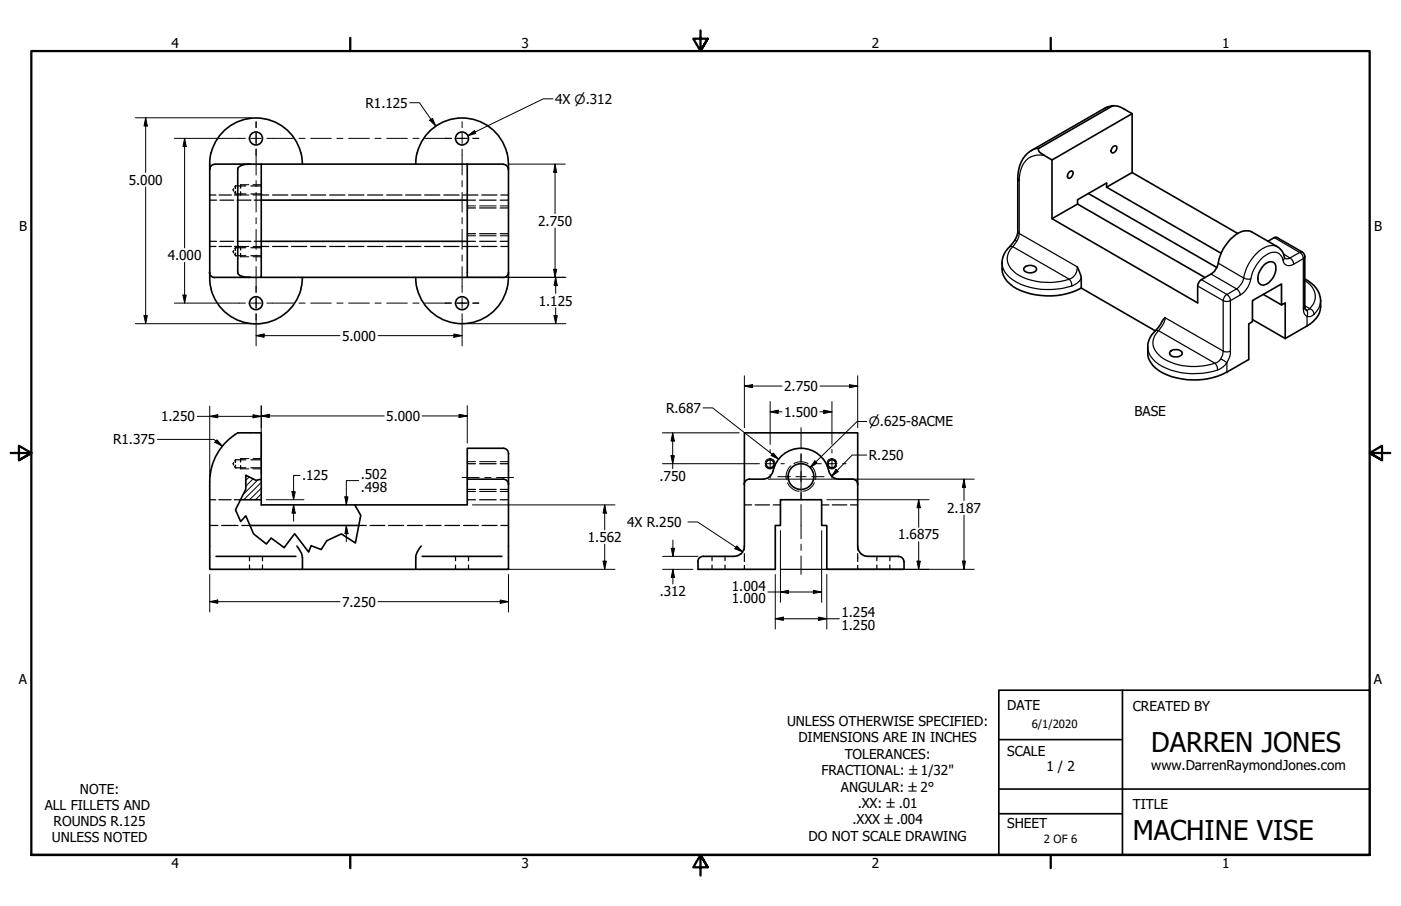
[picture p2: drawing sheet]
<svg xmlns="http://www.w3.org/2000/svg" width="432mm" height="279mm" viewBox="0 0 432 279" stroke-linecap="round" stroke-linejoin="round" font-family="sans-serif">
<!-- layer: Hatch (ANSI) -->
<path d="M76.8 147.1l-1 1M78 147.7l-2.2 2.2M79.4 148l-4.5 4.6M80.5 152.3l-1.8 1.8M80.5 150.6l-3.6 3.5M80.5 148.8l-5.4 5.3" fill="none" stroke="#000" stroke-width=".31"/>
<!-- layer: Hidden (ANSI) -->
<g fill="none" stroke="#000" stroke-width=".38">
<path d="M72.1 58.2l-.3 .3 .3 .5M72.3 59.4l.3 .4M72.6 57.3v.9M72.6 59v.8M72.6 57.3l-.3 .4M72.6 57.3h3.2M72.6 59.8h3.2M74.2 57v1M74.2 59.1v1h-1.9M77.3 57.3h3.2M77.3 59.8h3.2M64.6 74.4h2.1"/>
<path d="M64.6 61.7h2.1M64.6 76h1.9M64.6 60.1h1.9M67.5 76h3.8M67.5 60.1h3.8M67.8 74.4h4.2M67.8 61.7h4.2M72.1 77.2l-.3 .4 .3 .4M72.3 76h1.9v1.1M72.3 78.4l.3 .5M72.6 76.4v.8M72.6 78v.9"/>
<path d="M72.6 76.4l-.3 .4M72.6 76.4h3.2M72.6 78.9h3.2M73.1 74.4h4.2M73.1 61.7h4.2M74.2 78.2v1M77.3 76.4h3.2M77.3 78.9h3.2M78.4 74.4h2.1M78.4 61.7h2.1M80.5 76h2.3M80.5 60.1h2.3"/>
<path d="M84 76h4.7M84 60.1h4.7M89.9 76h4.7M89.9 60.1h4.7M95.8 76h4.6M95.8 60.1h4.6M101.6 76h4.7M101.6 60.1h4.7M107.4 76h4.7M107.4 60.1h4.7M113.3 76h4.7M113.3 60.1h4.7"/>
<path d="M119.2 76h4.7M119.2 60.1h4.7M125 76h4.7M125 60.1h4.7M130.9 76h4.7M130.9 60.1h4.7M136.8 76h4.7M136.8 60.1h4.7M142.6 76h4.7M142.6 60.1h4.7M144 74.4h2.6M144 61.7h2.6"/>
<path d="M144 72.1h2.6M144 64.1h2.6M147.8 74.4h5.1M147.8 61.7h5.1M147.8 72.1h5.1M147.8 64.1h5.1M148.5 76h4.7M148.5 60.1h4.7M154.2 74.4h2.5M154.2 61.7h2.5M154.2 72.1h2.5M154.2 64.1h2.5"/>
<path d="M154.4 76h2.3M154.4 60.1h2.3M64.6 154.1h1.9M67.4 154.1h3.8M72.1 142.6l-.3 .4 .3 .4M72.2 154.1h1.9M72.3 143.8l.3 .5M72.6 141.8v.8M72.6 143.4v.9M72.6 141.8l-.3 .4M72.6 141.8h3.2M72.6 144.3h3.2"/>
<path d="M74.2 141.4v1.1M74.2 143.6v1M77.3 141.8h3.2M77.3 144.3h3.2M144 154.1h2.6M144 150.9h2.6M144 143h2.6M147.8 154.1h5.1M147.8 150.9h5.1M147.8 143h5.1M154.2 154.1h2.5M154.2 150.9h2.5"/>
<path d="M154.2 143h2.5M229.4 155.7h2.2M232.7 155.7h4.5M238.3 155.7h2.2M253.2 155.7h2.3M256.5 155.7h4.5M262.1 155.7h2.3M64.6 162.1h2.5M68.3 162.1h5M74.5 162.1h2.5M76.9 171.6v1.3M76.9 174.2v1.4"/>
<path d="M80.9 171.6v1.3M80.9 174.2v1.4M110.6 162.1h2.3M114 162.1h4.6M119.8 162.1h4.6M125.5 162.1h4.7M131.3 162.1h4.7M137.1 162.1h4.6M140.4 171.6v1.3M140.4 174.2v1.4M142.9 162.1h4.5M144.4 171.6v1.3"/>
<path d="M144.4 174.2v1.4M148.6 162.1h4.6M154.4 162.1h2.3M219.5 171.6v1.3M219.5 174.2v1.4M223.5 171.6v1.3M223.5 174.2v1.4M229.4 168.4v1.2M229.4 170.8v2.4M229.4 174.4v1.2M264.4 168.4v1.2M264.4 170.8v2.4"/>
<path d="M264.4 174.4v1.2M270.3 171.6v1.3M270.3 174.2v1.4M274.3 171.6v1.3M274.3 174.2v1.4"/>
</g>
<!-- layer: Hidden Narrow (ANSI) -->
<g fill="none" stroke="#000" stroke-width=".31">
<path d="M74.2 57h2.5M78 57h2.5M74.2 60.1h2.5M74.2 76h2.5M74.2 79.2h2.5M78 60.1h2.5M78 76h2.5M78 79.2h2.5M144 72.7h2.6M144 63.5h2.6M147.8 72.7h5.1M147.8 63.5h5.1"/>
<path d="M154.2 72.7h2.5M154.2 63.5h2.5M74.2 141.4h2.5M74.2 144.6h2.5M78 141.4h2.5M78 144.6h2.5M144 151.6h2.6M144 142.4h2.6M147.8 151.6h5.1M147.8 142.4h5.1M154.2 151.6h2.5M154.2 142.4h2.5"/>
<path d="M235.8 142.6a1.55 1.55 0 0 1 1.5-1.2 1.55 1.55 0 0 1 1.5 1.2M235.8 143.5a1.57 1.57 0 0 0 1.5 1.1 1.57 1.57 0 0 0 1.5-1.1M242.7 148.9a4.5 4.5 0 0 0 3.6 2.6M243.7 143.6a4.5 4.5 0 0 0-1.3 4.2M244.7 143a4.1 4.1 0 0 1 4.3 0M250 143.6a4.5 4.5 0 0 1 1.3 4.2M251 148.9a4.5 4.5 0 0 1-3.5 2.6M254.9 142.6a1.55 1.55 0 0 1 1.5-1.2 1.55 1.55 0 0 1 1.5 1.2M254.9 143.5a1.57 1.57 0 0 0 1.5 1.1 1.57 1.57 0 0 0 1.5-1.1"/>
</g>
<!-- layer: Visible (ANSI) -->
<g fill="none" stroke="#000" stroke-width=".51">
<path d="M343.2 32.6l-1.5 .3-1.5 .6-22.4 13a9.8 9.8 0 0 0-4.1 8.6v16.3a7.8 7.8 0 0 1-3.1 5.3 7.9 7.9 0 0 0 .7 10.9 20.3 20.3 0 0 0 16.2 3.3 19 19 0 0 0 5.7-2.1M348.9 35.1l-24.7 14.2-3.5-2.1-.5-.6-.2-.6 .2-.3 22.5-12.9a4.5 4.5 0 0 1 3.8 .9l2.4 1.4v18.1l32.6 18.8M66.2 50.7a1.56 1.56 0 0 0-1.6 1.5M66.2 50.6h10.9M77.1 50.6l-2.7 .5a1.17 1.17 0 0 0-1.1 1.1v31.7a1.96 1.96 0 0 0 2.1 1.5l1.7 .1M77.1 50.6h66.9M80.5 50.6v34.9h-3.4M93.2 50.6a14.3 14.3 0 0 0-14.3-14.2 14.3 14.3 0 0 0-14.3 14.2v35.8l.5 2.7M128.1 50.6a14.3 14.3 0 0 1 15.2-14.2 14.3 14.3 0 0 1 13.4 15.8v33.3l-.5 3.6M144 50.6v34.9h11.1M144 50.6h11.1M155.1 50.7a1.56 1.56 0 0 1 1.6 1.5"/>
<path d="M324.2 49.3v18.1l44.9 26v-5.2l.3-.9 .9-1.1 3.5-2.1 1.2-1.6a17.7 17.7 0 0 1 4.3-8.8 6.7 6.7 0 0 1 5.9-2.5l8.5 4.9a5 5 0 0 1 2.3 3.6M329.5 53.1l1-.3a1.43 1.43 0 0 1-1.3 2.1 1.3 1.3 0 0 1 .3-1.8zM335.5 59.7l39.5 22.8M343 45.3l.3-.3a.57 .57 0 0 1 .6 0 .57 .57 0 0 1 .3 .5l-.2 .9a.96 .96 0 0 1-1.5 .5v-.7zM348.9 53.2l-7.8 4.5M80.5 74.4h63.5M80.5 61.7h63.5M332.1 62.9l-7.9 4.5M376.4 78.1l-35.3-20.4v-1.2l-9 5.1v1.3l39.3 22.7M390.8 74.4l2.2-1.2h.5l7.9 4.5 .5 .6 .2 .8M402.1 79.1v15.6l.2 .8M64.6 84l.5 1.1 1.1 .5"/>
<path d="M65 89.1a14.3 14.3 0 0 0 13.9 10.8 14.3 14.3 0 0 0 13.9-10.8M66.2 85.5h10.9M80.5 85.5h63.5M93.2 85.5l-.5 3.6M128.1 85.5l.5 3.6M128.6 89.1a14.3 14.3 0 0 0 13.8 10.7 14.3 14.3 0 0 0 13.8-10.7M156.7 84l-.5 1.1-1.1 .5M315.7 82.5a2.58 2.58 0 0 1 3.8 .3 1.72 1.72 0 0 1-2.3 1.3 1.52 1.52 0 0 1-1.7-1.3zM332 82.3l1.2 3v3.5M333.2 88.8l22.9 13.2M359.1 98l-2.3 3.2a8.2 8.2 0 0 0-3 8.1 8.2 8.2 0 0 0 5.8 6.3 22.4 22.4 0 0 0 18.5-.9l6.8-3.8v-11l1.1-.7v-6.5l9-5.1v6.4l1.1-.6v11M386 98.6l10.1 5.8"/>
<path d="M389.4 90.8l5.6 3.2M389.8 81.5a1.92 1.92 0 0 1 3.4 .5 5.4 5.4 0 0 1-3.9 5.9 1.95 1.95 0 0 1-1.6-2.7l.6-1.6zM402.1 86a8.1 8.1 0 0 1 3.5 12.2l-1.7 1.6-7.8 4.6M360.7 108.4a2.59 2.59 0 0 1 3.7 .4 1.74 1.74 0 0 1-2.3 1.2 1.17 1.17 0 0 1-1.3-.3 1.17 1.17 0 0 1-.1-1.3zM73.3 133.5a17.4 17.4 0 0 0-8.7 15.1v27h28.6M73.3 133.5h7.2v14.3M74.1 154.1h6.4v-6.3l-1.6 .3-3.1-1.5v4.3l-3.2 6.3 1.6 3.6 1.6-1.7 2.4 5.6 3.9 3.1 1.5-1.9 4 3 3.2-4.3 4.3 5.6 .8-1.9 3.1 1.2 1.7-2.7 4.5-2.1 4.3 2.7 1.7-8.5-1.9-3.2M80.5 154.1v1.6h28.8M144 147.8v-9.6h11.1l.8 .3 .6 .5 .2 .8v35.8h-28.6M156.7 149.4l-.5-1.2-1.1-.4h-11.1v7.9h-34.7M235.2 147.8h-4.6l-1 .8-.2 .8M238.3 145.2a3.1 3.1 0 0 1-3.1 2.6"/>
<path d="M238.3 145.2a8.8 8.8 0 0 1 8.9-7 8.8 8.8 0 0 1 8.4 7.6 3.1 3.1 0 0 0 2.9 2h4.7l.9 .8 .3 .8M66.6 171.6h24.6M77 162.1h33.6M91.5 168.4l1.6 2.8 .1 4.4M93.2 175.6h34.9M129.8 168.4l-1.6 2.8-.1 4.4M130.1 171.6h24.6M215.1 173.2v2.4h23.9v-13.5h1.5v-8h12.7v8h1.6v13.5h23.8v-2.4M216.7 171.6l-1.2 .5-.4 1.1M228.3 170.8l-1 .6-1 .2h-9.6M228.4 170.8l.8-1.3 .2-1.1v-34.9h35v34.9a3.1 3.1 0 0 0 3.1 3.2h9.6M277 171.6a1.56 1.56 0 0 1 1.6 1.6"/>
<circle cx="78.9" cy="42.7" r="2"/>
<circle cx="142.4" cy="42.7" r="2"/>
<circle cx="78.9" cy="93.5" r="2"/>
<circle cx="142.4" cy="93.5" r="2"/>
<circle cx="237.3" cy="143" r="1.24"/>
<circle cx="246.9" cy="147" r="4"/>
<circle cx="256.4" cy="143" r="1.24"/>
</g>
<!-- layer: Visible Narrow (ANSI) -->
<g fill="none" stroke="#000" stroke-width=".38">
<path d="M342.7 32.8l-2.5 .7M314.1 55.8v16.2M320.2 45.7l-2.4 .8M321.9 47.9a6 6 0 0 0-7.5 5.3l-.3 2.6-.4-.7M312.8 74l.6 .4-.9 1.3-.3 .4-.4-.2-.7 .3M313.7 71.4l.4 .6M314.1 72l17.9 10.3a3.7 3.7 0 0 1-2.4 3.8l-17.4-10a4.8 4.8 0 0 0 .1 7.5 17.8 17.8 0 0 0 14.5 3.2l2.8-.7 .5 .7 .3 1.4a21.9 21.9 0 0 1-18.2-1.8 6.4 6.4 0 0 1-3.3-5.3M314.1 72l-.2 1.2-.5 1.2M392.7 73.3l7.9 4.6-3 1.7M393.7 76.1a5.8 5.8 0 0 0-6.5 2.2l-1.6 1.8-1.2 2.2-1.1 3.4 1.4 .4 .8-.1a11.1 11.1 0 0 1 6.2-8.1 2.75 2.75 0 0 1 3.7 2.4M395.6 78.4l2 1.2M395.9 79.3l-.5 1a1.97 1.97 0 0 0 1.3 1.6 1.97 1.97 0 0 0 2-.4"/>
<path d="M397.6 79.6l.9 1 .2 .9M397.6 79.6l-.9 .2-.7-.1M401.4 77.7l-.8 .2 .7 .5 .4 1.4 .4-.7M333.2 85.9a5.8 5.8 0 0 1-2.8 2.3M369.1 88.2l7.9 4.5v15.6M373.3 84.5l7.8 4.6-3 1.7-7.8-4.6M375.5 81.2l7.8 4.5a5.4 5.4 0 0 1-2.2 3.4l.9 1 .2 .9a7.1 7.1 0 0 0 3.3-5M377.8 91.1l.3-.3 .4 .3 .7 1.2a.93 .93 0 0 1-1.3 .7l-.9-.3zM379.2 92.7v15.6M382.2 91l-3 1.7M398.7 81.5l3-1.7v15.5M401.7 95.3a2.38 2.38 0 0 0 1.1 2.3v2.9"/>
<path d="M402.1 94.7l-.4 .6M402.1 86.6a5.2 5.2 0 0 1 1.6 8.6l-1.6-.9M402.3 95.5h.2M402.5 95.5l.3 .1a1.36 1.36 0 0 1 1.5-.1 1.36 1.36 0 0 1 .7 1.4 2.09 2.09 0 0 1-2.2 .7l.2-.5a1.42 1.42 0 0 0-.5-1.6zM407 92.7a5.5 5.5 0 0 1-2 4.2M353.8 107a8 8 0 0 0 5.7 6.6 22.9 22.9 0 0 0 15.8 .5l-.1-.9-.7-1.2a19.6 19.6 0 0 1-16.5-1.8 5.1 5.1 0 0 1-2.1-6.6l1.2-1.6 17.4 10 1-.5 .7-.8 1.9 1.1a5.8 5.8 0 0 1-2.8 2.3M356 102.1l1.1-.1a7.3 7.3 0 0 0 2-4l17.9 10.3M377 108.3l.9 .2 1.3-.2M377 108.3l-.2 1.2-.6 1.2M379.2 108.3l-.1 1.4-1 2.1v2.9"/>
</g>
<!-- layer: Border (ANSI) -->
<path d="M107.9 11.7v4M215.9 9.4v6.3l-2.2-3.8h4.4l-2.2 3.8 2.2-3.8M323.8 11.7v4M3.3 139.7h6.4l-3.9-2.2v4.4l3.9-2.2-3.9 2.2M428.5 139.7h-6.4l3.9-2.2v4.4l-3.9-2.2 3.9 2.2M9.7 263.7v-248h412.4v248h-412.4h412.4M107.9 263.7v4M218.1 267.5l-2.2-3.8 2.2 3.8h-4.4l2.2-3.8v6.3M323.8 263.7v4" fill="none" stroke="#000" stroke-width=".7"/>
<!-- layer: Title (ANSI) -->
<path d="M307.8 212.9h114.3v50.8h-114.3zM345.9 212.9v50.8M307.8 228.1h38.1M307.8 251h38.1M307.8 243.3h114.3" fill="none" stroke="#000" stroke-width=".51"/>
<!-- layer: Dimension (ANSI) -->
<g fill="none" stroke="#000" stroke-width=".31">
<path d="M41.7 36.3h35.6M44.9 36.3l.5 2.6h-1zM44.9 36.3v16.9M126.3 31.7h3l5 7.2M132.5 37.1l.8-.6 1 2.4zM170.4 30.5h-3l-23.2 11.3M44.9 57.7v42.1M53.7 42.7h20M56.9 42.7l.5 2.5h-1zM56.9 42.7v33.8M144.2 41.8l2-1.5 .4 .8zM156.7 50.6h17.5"/>
<path d="M171.1 50.6l.5 2.5h-1zM171.1 50.6v15.2M171.1 70.3v15.2M41.7 99.8h35.6M44.4 97.3h1l-.5 2.5zM53.7 93.5h20M56.4 91h1l-.5 2.5zM56.9 80.9v12.6M78.9 98.6v8.1M142.4 98.6v8.1M144 85.5h30.4M144 99.8h30.4"/>
<path d="M170.6 83.1h1l-.5 2.4zM170.8 97.3h1l-.5 2.5zM171.3 85.5l.5 2.6h-1zM171.3 85.5v5M171.3 94.9v4.9M78.9 103.5l2.5-.5v1zM78.9 103.5h25.9M116.5 103.5h25.9M139.9 103l2.5 .5-2.5 .5zM229.4 119.1l2.5-.5v1zM229.4 119.1h11.6M229.4 115.9v16"/>
<path d="M252.7 119.1h11.7M261.8 118.6l2.6 .5-2.6 .5zM264.4 115.9v16M48.5 135.5h17.4l2.6 2.1M60.8 128.4h19.7M64.6 128.4l2.5-.5v.9zM64.6 125.2v21.8M66.9 135.6l1.6 2-2.3-1.2zM78 127.9l2.5 .5-2.5 .4zM80.5 128.3l2.5-.5v1zM80.5 128.3h37.9M80.5 125.1v21.1"/>
<path d="M130.1 128.3h13.9M141.5 127.8l2.5 .5-2.5 .5zM144 125.1v11.6M204.2 133.5h23.6M207.3 133.5l.5 2.5h-1zM207.3 133.5v11M216.7 125.8h2.9l20.4 15.8M237.4 127l2.4-.5v1zM237.4 127h3.6M237.4 123.8v13.2M238.3 139.7l1.7 1.9-2.3-1.1zM252.7 127h3.7"/>
<path d="M253.9 126.5l2.5 .5-2.5 .5zM256.4 123.8v13.2M267.1 130h-2.9l-14.5 14.2M82.1 154.1h11.6M90 151.6h1l-.5 2.5zM90.5 155.7l.5 2.5h-1zM90.5 155.7v5M92.5 146.6h-2v7.5M106.3 153.2h1l-.6 2.5zM110.6 148.2h-3.9v7.5M145.6 155.7h43.9M186.4 155.7l.5 2.5h-1z"/>
<path d="M186.4 155.7v7.7M204.2 143h28.7M206.8 140.5h1l-.5 2.5zM236.8 147.8h10M247 147.8h53.3M251.1 142.1l.7 .7-2.1 1.4zM254.8 154.1h31.5M257.7 144.7l.7 .7-2.1 1.5zM267.1 140.3h-4.5l-6.3 6.6M283.1 154.1l.6 2.5h-1.1zM283.1 154.1v8.5M297.1 147.8l.5 2.5h-1z"/>
<path d="M297.1 147.8v6.6M297.1 158.9v16.7M64.6 177.2v11.5M106.7 162.1l.6 2.5h-1zM106.7 162.1v5M129.7 175.6h59.8M156.7 177.2v11.5M185.9 173h1l-.5 2.6zM186.4 167.8v7.8M204.2 175.6h9.4M204.2 171.6h10.9M206.9 169.1h1l-.5 2.5z"/>
<path d="M207.4 175.6l.5 2.5h-1zM207.4 166.6v5M207.4 175.6v4.5M212 161h3l13.9 9.2M227.1 168.3l1.8 1.9-2.4-1zM239 177.2v16.8M240.5 175.6h6.3M240.5 163.6v22.1M247 175.6h53.3M253.2 163.6v22.1M254.8 177.2v16.8M282.6 173h1.1l-.6 2.6z"/>
<path d="M283.1 167.1v8.5M296.6 173h1l-.5 2.6zM64.6 185.5l2.5-.5v1.1zM64.6 185.5h40.2M116.5 185.5h40.2M154.2 185l2.5 .5-2.5 .6zM236.7 182.6h16.5M239 190.8l2.4-.5v1zM239 190.8h19.7M240.5 182.6l2.5-.5v.9zM250.7 182.1l2.5 .5-2.5 .4zM252.3 190.3l2.5 .5-2.5 .5z"/>
</g>
<g fill="#000">
<path d="M44.9 36.3l.5 2.6h-1z" fill-rule="evenodd"/>
<path d="M132.5 37.1l.8-.6 1 2.4z" fill-rule="evenodd"/>
<path d="M56.9 42.7l.5 2.5h-1z" fill-rule="evenodd"/>
<path d="M144.2 41.8l2-1.5 .4 .8z" fill-rule="evenodd"/>
<path d="M171.1 50.6l.5 2.5h-1z" fill-rule="evenodd"/>
<path d="M44.4 97.3h1l-.5 2.5z" fill-rule="evenodd"/>
<path d="M56.4 91h1l-.5 2.5z" fill-rule="evenodd"/>
<path d="M170.6 83.1h1l-.5 2.4z" fill-rule="evenodd"/>
<path d="M170.8 97.3h1l-.5 2.5z" fill-rule="evenodd"/>
<path d="M171.3 85.5l.5 2.6h-1z" fill-rule="evenodd"/>
<path d="M78.9 103.5l2.5-.5v1z" fill-rule="evenodd"/>
<path d="M139.9 103l2.5 .5-2.5 .5z" fill-rule="evenodd"/>
<path d="M229.4 119.1l2.5-.5v1z" fill-rule="evenodd"/>
<path d="M261.8 118.6l2.6 .5-2.6 .5z" fill-rule="evenodd"/>
<path d="M66.9 135.6l1.6 2-2.3-1.2z" fill-rule="evenodd"/>
<path d="M64.6 128.4l2.5-.5v.9z" fill-rule="evenodd"/>
<path d="M78 127.9l2.5 .5-2.5 .4z" fill-rule="evenodd"/>
<path d="M80.5 128.3l2.5-.5v1z" fill-rule="evenodd"/>
<path d="M141.5 127.8l2.5 .5-2.5 .5z" fill-rule="evenodd"/>
<path d="M207.3 133.5l.5 2.5h-1z" fill-rule="evenodd"/>
<path d="M237.4 127l2.4-.5v1z" fill-rule="evenodd"/>
<path d="M253.9 126.5l2.5 .5-2.5 .5z" fill-rule="evenodd"/>
<path d="M90 151.6h1l-.5 2.5z" fill-rule="evenodd"/>
<path d="M90.5 155.7l.5 2.5h-1z" fill-rule="evenodd"/>
<path d="M106.3 153.2h1l-.6 2.5z" fill-rule="evenodd"/>
<path d="M186.4 155.7l.5 2.5h-1z" fill-rule="evenodd"/>
<path d="M206.8 140.5h1l-.5 2.5z" fill-rule="evenodd"/>
<path d="M238.3 139.7l1.7 1.9-2.3-1.1z" fill-rule="evenodd"/>
<path d="M251.1 142.1l.7 .7-2.1 1.4z" fill-rule="evenodd"/>
<path d="M257.7 144.7l.7 .7-2.1 1.5z" fill-rule="evenodd"/>
<path d="M283.1 154.1l.6 2.5h-1.1z" fill-rule="evenodd"/>
<path d="M297.1 147.8l.5 2.5h-1z" fill-rule="evenodd"/>
<path d="M106.7 162.1l.6 2.5h-1z" fill-rule="evenodd"/>
<path d="M185.9 173h1l-.5 2.6z" fill-rule="evenodd"/>
<path d="M206.9 169.1h1l-.5 2.5z" fill-rule="evenodd"/>
<path d="M207.4 175.6l.5 2.5h-1z" fill-rule="evenodd"/>
<path d="M227.1 168.3l1.8 1.9-2.4-1z" fill-rule="evenodd"/>
<path d="M282.6 173h1.1l-.6 2.6z" fill-rule="evenodd"/>
<path d="M296.6 173h1l-.5 2.6z" fill-rule="evenodd"/>
<path d="M64.6 185.5l2.5-.5v1.1z" fill-rule="evenodd"/>
<path d="M154.2 185l2.5 .5-2.5 .6z" fill-rule="evenodd"/>
<path d="M239 190.8l2.4-.5v1z" fill-rule="evenodd"/>
<path d="M240.5 182.6l2.5-.5v.9z" fill-rule="evenodd"/>
<path d="M250.7 182.1l2.5 .5-2.5 .4z" fill-rule="evenodd"/>
<path d="M252.3 190.3l2.5 .5-2.5 .5z" fill-rule="evenodd"/>
</g>
<!-- layer: Centerline (ANSI) -->
<g fill="none" stroke="#000" stroke-width=".31">
<path d="M78.9 37.5v1.9M142.4 37.5v1.9M73.7 42.7h1.9M77.3 42.7h3.2M78.9 41.1v3.2M78.9 46v8M78.9 55.7v1.9M78.9 59.3v6.1M82.2 42.7h8.2M92.1 42.7h1.9M95.8 42.7h6.3M103.8 42.7h1.9"/>
<path d="M107.4 42.7h6.5M115.6 42.7h1.9M119.2 42.7h6.3M127.3 42.7h1.9M130.9 42.7h8.2M140.8 42.7h3.2M142.4 41.1v3.2M142.4 46v8M142.4 55.7v1.9M142.4 59.3v6.1M145.7 42.7h1.9M78.9 67.1v1.9"/>
<path d="M78.9 70.7v6.2M78.9 78.6v1.9M142.4 67.1v1.9M142.4 70.7v6.2M142.4 78.6v1.9M73.7 93.5h1.9M77.3 93.5h3.2M78.9 82.2v8M78.9 91.9v3.2M78.9 96.8v1.8M82.2 93.5h8.2M92.1 93.5h1.9"/>
<path d="M95.8 93.5h6.3M103.8 93.5h1.9M107.4 93.5h6.5M115.6 93.5h1.9M119.2 93.5h6.3M127.3 93.5h1.9M130.9 93.5h8.2M140.8 93.5h3.2M142.4 82.2v8M142.4 91.9v3.2M142.4 96.8v1.8M145.7 93.5h1.9"/>
<path d="M246.9 131.9v6.5M142.4 147.3h5.3M149.4 147.3h1.9M153 147.3h5.3M246.9 140.1v1.9M246.9 143.8v6.4M246.9 152v1.9M246.9 155.6v10.5M246.9 167.8v1.9M246.9 171.4v5.8"/>
</g>
<!-- layer: Center Mark (ANSI) -->
<g fill="none" stroke="#000" stroke-width=".31">
<path d="M78.9 37.5v1.9M78.9 41.1v3.2M78.9 46v1.8M137.2 42.7h1.9M140.8 42.7h3.2M145.7 42.7h1.9M78.9 88.3v1.9M78.9 91.9v3.2M78.9 96.8v1.8M137.2 93.5h1.9M140.8 93.5h3.2M145.7 93.5h1.9"/>
<path d="M237.4 138.6v1.1M246.9 139.8v3.9M256.4 138.6v1.1M232.9 143h1.2M235.8 143h3.2M237.4 141.4v3.2M237.4 146.3v1.1M239.7 147h3.9M240.7 143h1M245.3 147h3.2M246.9 145.4v3.2M246.9 150.3v3.8"/>
<path d="M250.2 147h3.8M252 143h1.1M254.8 143h3.2M256.4 141.4v3.2M256.4 146.3v1.1M259.7 143h1.1"/>
</g>
<g font-size="8.4">
<text x="354.8" y="231.8">DARREN JONES</text>
<text x="349.1" y="259.1">MACHINE VISE</text>
</g>
<g font-size="4.2">
<text x="52.8" y="14.7">4</text>
<text x="160.8" y="14.7">3</text>
<text x="268.7" y="14.7">2</text>
<text x="376.7" y="14.7">1</text>
<text x="112.6" y="33.2">R1.125</text>
<text x="171.1" y="31.9">4X ⌀.312</text>
<text x="39.7" y="57">5.000</text>
<text x="5.9" y="71.4">B</text>
<text x="165.9" y="69.6">2.750</text>
<text x="423.5" y="71.4">B</text>
<text x="51.7" y="80.2">4.000</text>
<text x="166.1" y="94.2">1.125</text>
<text x="105.4" y="105">5.000</text>
<text x="241.7" y="120.6">2.750</text>
<text x="49.7" y="129.9">1.250</text>
<text x="119.1" y="129.8">5.000</text>
<text x="205.3" y="127.3">R.687</text>
<text x="241.7" y="128.5">1.500</text>
<text x="349.7" y="128.3">BASE</text>
<text x="34.9" y="137">R1.375</text>
<text x="267.8" y="141.9">R.250</text>
<text x="93.1" y="148.1">.125</text>
<text x="111.2" y="147.8">.502</text>
<text x="203.3" y="148.3">.750</text>
<text x="111.2" y="151.7">.498</text>
<text x="291.9" y="158.2">2.187</text>
<text x="181.2" y="167.1">1.562</text>
<text x="193.3" y="162.5">4X R.250</text>
<text x="276.8" y="166.4">1.6875</text>
<text x="203.3" y="183.8">.312</text>
<text x="225.6" y="182.1">1.004</text>
<text x="105.4" y="187.1">7.250</text>
<text x="225.6" y="186.1">1.000</text>
<text x="259.3" y="190.4">1.254</text>
<text x="259.3" y="194.3">1.250</text>
<text x="5.8" y="211.1">A</text>
<text x="423.4" y="211.1">A</text>
<text x="310.4" y="219.1">DATE</text>
<text x="349.1" y="219.1">CREATED BY</text>
<text x="242.6" y="223.8">UNLESS OTHERWISE SPECIFIED:</text>
<text x="246.1" y="228.9">DIMENSIONS ARE IN INCHES</text>
<text x="260.3" y="233.9">TOLERANCES:</text>
<text x="310.4" y="233.1">SCALE</text>
<text x="253.2" y="239">FRACTIONAL: ±1/32&quot;</text>
<text x="322.5" y="237.6">1 / 2</text>
<text x="354.8" y="237.4">www.DarrenRaymondJones.com</text>
<text x="24.6" y="244.7">NOTE:</text>
<text x="259.1" y="244.1">ANGULAR: ±2°</text>
<text x="13.8" y="249.7">ALL FILLETS AND</text>
<text x="264.4" y="249.2">.XX: ±.01</text>
<text x="349.1" y="249.6">TITLE</text>
<text x="16.5" y="254.8">ROUNDS R.125</text>
<text x="262.7" y="254.3">.XXX ±.004</text>
<text x="310.4" y="255.3">SHEET</text>
<text x="16" y="259.8">UNLESS NOTED</text>
<text x="249.2" y="259.3">DO NOT SCALE DRAWING</text>
<text x="52.8" y="267.7">4</text>
<text x="160.8" y="267.7">3</text>
<text x="268.7" y="267.7">2</text>
<text x="376.7" y="267.7">1</text>
</g>
<text font-size="4" x="267.8" y="131.4">⌀.625-8ACME</text>
<g font-size="3.5">
<text x="318" y="224.4">6/1/2020</text>
<text x="321.8" y="259.8">2 OF 6</text>
</g>
</svg>
